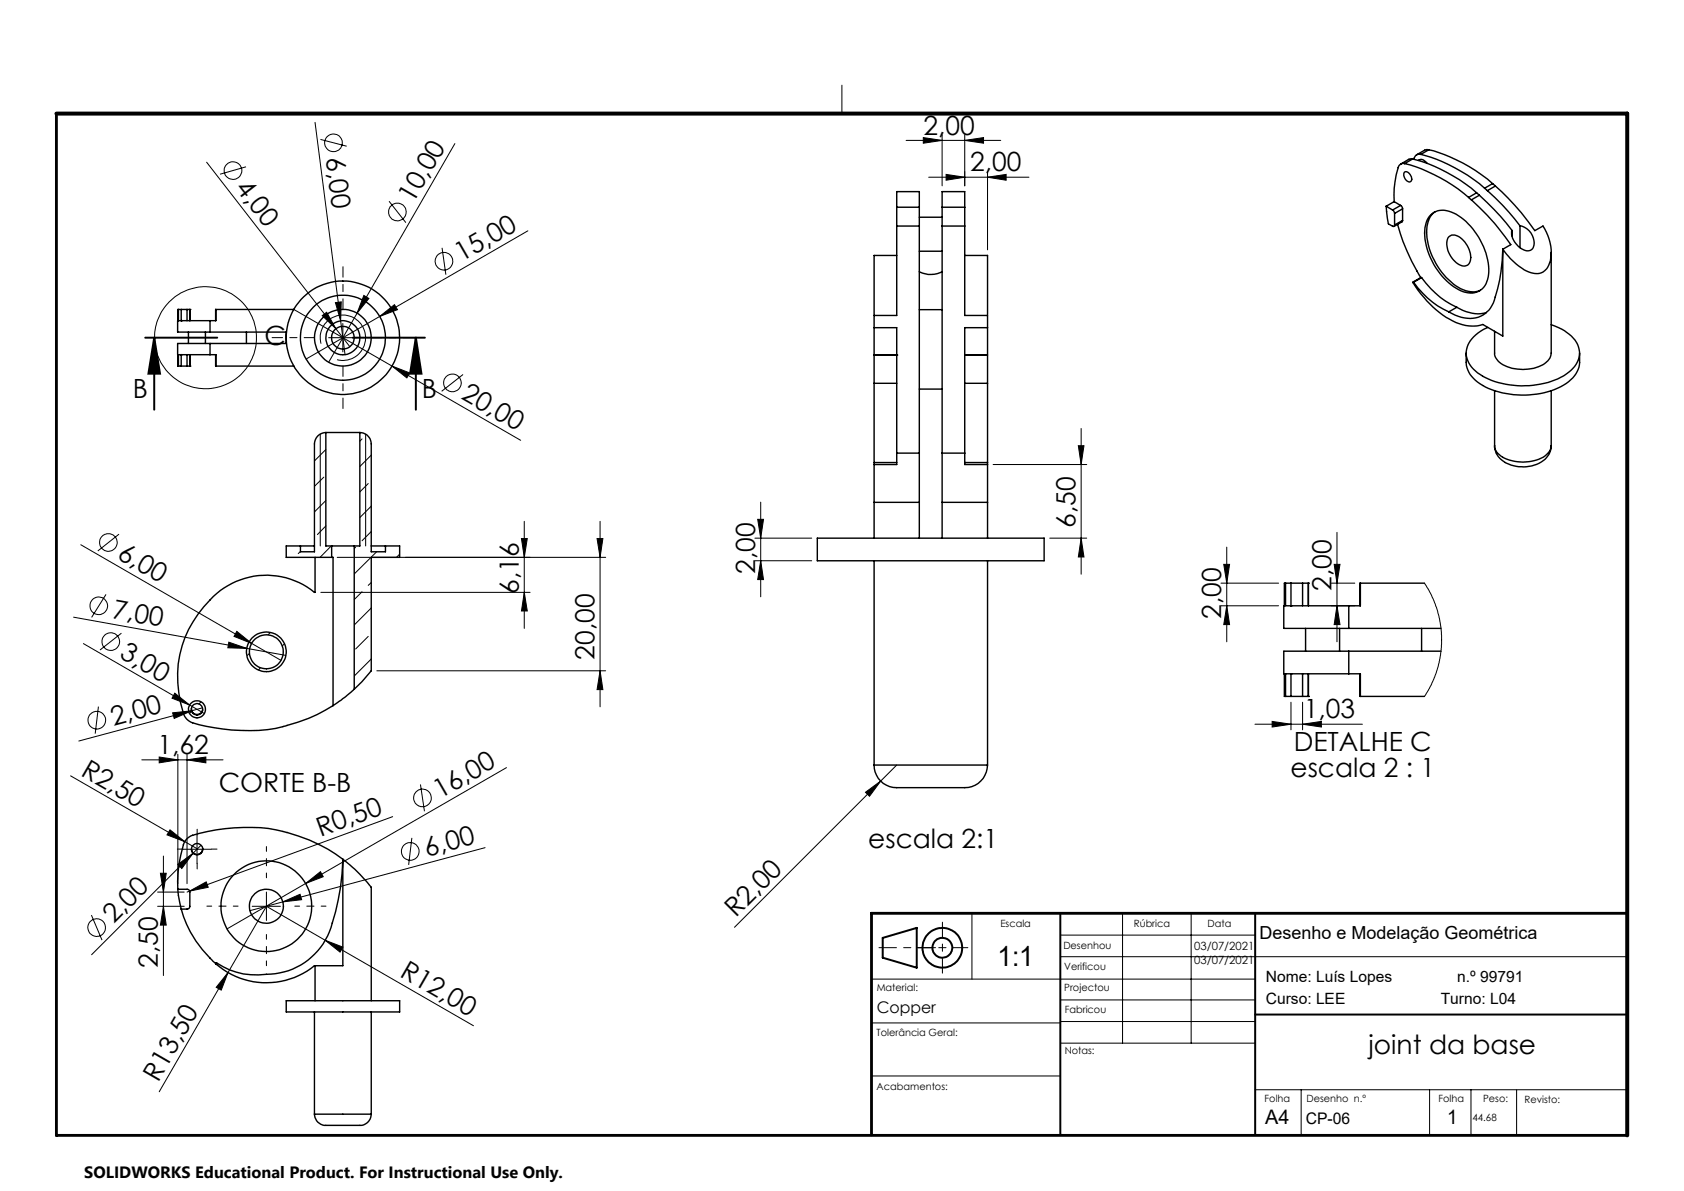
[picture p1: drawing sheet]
<svg xmlns="http://www.w3.org/2000/svg" width="297mm" height="210mm" viewBox="0 0 297 210" stroke-linecap="round" stroke-linejoin="round" font-family="sans-serif">
<g fill="none" stroke="#000" stroke-width=".18">
<path d="M148.5 15v5M36.4 28.6l22.8 29.4M43.4 29.4l-4.6 1.3M55.6 21.6l4.5 35M56.5 24.6l4.6 1.2M68.6 35.5l3 3.8M80.2 25.3l-17.2 29.9M159.8 24.8h16.7M162.8 24.3l3.4 .5-3.4 .5zM163.8 31.2h17.7M166.2 23.8v9M166.9 30.8l3.2 .4-3.2 .6z"/>
<path d="M170.1 24.8l3.4-.5v1zM170.1 23.8v9M174.2 31.2l3.2-.4v1zM174.2 30.3v13.8M51.8 54.6l40 23M56.8 55.7l.8-.6 1.6 2.9zM58 59.5h5M59.2 53.4l1-.2-.1 3.4zM59.2 58l2.5 3.1M60.1 56.6l.8 5.9M60.5 57v5M63 55.2l-5 8.7"/>
<path d="M64.2 52.1l.9 .5-2.1 2.6zM67 55.8l2.6-2.1 .5 .9zM78 43.7l.6 4.7M93.1 40.7l-39.1 22.6M56.5 76.5v19.8M56.6 60.6a4 4 0 0 1 3.5-5 4 4 0 0 1 4.4 4.3 4 4 0 0 1-5.1 3.5M57.5 79.3l-2 2M63.9 77.4l-.4 .4M64.5 76.5v19.8M69.1 64.5l3.1 1.2-.4 .9zM81.7 66l-3.8 3M190.2 78.6h1l-.5 3.3z"/>
<path d="M190.7 75.6v25.6M14.3 96.1l35.3 20.3M21 94.2l-3.7 2.9M53 97.3l-.4 .3M57.1 84.1l-1.6 1.7M57.5 88.3l-2 2M57.5 92.7l-1.5 1.6M58.4 96.3l-2 2M59.5 98.3h47.3M62.7 96.5l-.2 .2M64.9 85.3l-1.4 1.4M65.5 80.2l-2 2.1"/>
<path d="M65.5 89.2l-2 2.1M65.5 93.7l-1.6 1.6M66.4 97.3l-3.9 3.9M70.5 97.7l-.6 .6M92 95h1l-.5 3.3zM92.5 91.9v18.9M105.3 95h1l-.5 3.3zM105.8 91.9v32.7M133.1 94.9h10.1M133.1 98.9h10.1M133.6 91.6h1.1l-.5 3.3zM134.2 88.5v16.7"/>
<path d="M134.2 98.9l.5 3.3h-1.1zM175.2 81.9h16.5M185.1 94.9h6.6M190.7 94.9l.5 3.3h-1zM215.8 99.5h1.1l-.5 3.3zM216.4 96.5v16.7M235.3 99.5h1l-.5 3.3zM235.8 93.9v19.3M13 108.8l30.5 5.5M14.7 113.5l18.7 10.8M18.7 104.8l-2.5 4.1M21.4 111.6l-3.8 3"/>
<path d="M40.4 113.2l3.1 1.1-3.3-.1zM41.8 111.3l2.6 2.1-3.1-1.2zM43.5 114.3l6.9 1.3M44 115.2l-.4 .4M45.9 117.7l-.3 .4M47.7 111.5l-.4 .4M50.2 113.5l-.4 .4M56.6 104.4h36.9M63.9 104.3l-1.4 1.4M64.9 112.2l-2.2 2.2M65.5 107.2l-3 3M65.5 116.2l-3 3"/>
<path d="M65.5 102.7l-.6 .5M66.5 118.3h40.3M92.5 104.4l.5 3.3h-1zM105.8 118.3l.5 3.3h-1zM215.3 102.8h10.2M215.3 106.8h10.2M216.4 106.8l.5 3.3h-1.1zM234.8 102.8h4.1M234.8 106.8h4.1M235.8 106.8l.5 3.3h-1zM251.2 102.8l1.2 2 1 2.4 .5 1.9 .3 2.9v2.6l-.5 2.8-1.2 3.2-1.3 2.2M12.5 136.8l20.1 11.6"/>
<path d="M17.4 124.6l-.6 4.8M25 134h14.3M28.1 133.5l3.3 .5-3.3 .5zM30.4 125.7l3.4-.4-3.1 1.4zM30.8 122.2l2.6 2.1-3.1-1.2zM31.4 133v22.8M33 134l3.3-.5v1zM33 133v22.8M33.4 124.3l2.7 1.5M33.8 125.4l-.3 .3M33.8 125.3l-19.9 5.4M35.5 123.7l-.4 .4"/>
<path d="M35.7 124.8l-1.9 .5M74.2 138.3l.7 4.7M89.3 135.4l-35.4 20.4M152.6 139.7l2.7-2-1.9 2.7zM158.2 134.9l-28.7 28.6M221.3 127.7h19M224.4 127.2l3.3 .5-3.3 .5zM227.7 123.8v4.9M229.7 127.7l3.3-.5v1zM229.7 123.8v4.9M27.8 159.8h4.7M27.8 157.3h4.7"/>
<path d="M28.3 154h1l-.5 3.3zM28.8 159.8l.5 3.3h-1zM28.8 150.9v21.1M30 146.3l2.6 2.1-3.1-1.2zM31.4 152.4l2.6-1.9-1.9 2.6zM32.2 149.7h5.1M32.6 148.4l2.1 1.2M33.4 157.1l3-1.6 .3 .9zM33.4 157.1l-.4 .2M34.7 147.2v5.1M35.5 149l-19.3 19.3M44.5 159.8h5"/>
<path d="M47 157.3v5M49.9 159l3-1.3 .3 .9zM53.9 155.8l2.6-2.1 .5 .9zM53.9 155.8l-13.9 8M69.3 144l-35.9 13.1M72.6 147.7l-.5 4.8M85.5 149.5l-41.4 11.1M16.1 161.4l1.9 4.4M40.2 171.5l-1.2 3.1-.9-.5zM40.2 171.5l-12.1 21M57.4 165.8l3.1 1.2-.5 .9zM57.4 165.8l-10.4-6-6.8 11.7"/>
<path d="M57.4 165.8l26.1 15.1M153.7 172.6h67.7M171.4 161v11.6M187 164.9h34.4M187 168.7h100M187 176.3h34.4M198 161v22.9M210.1 161v22.9M153.7 189.7h33.3M153.7 180.4h33.3M187 183.9h34.4M187 180.1h34.4"/>
<path d="M221.4 192.1h65.4M229.5 192.1v8M252.1 192.1v8M259.4 192.1v8M267.5 192.1v8"/>
<circle cx="41.1" cy="30.1" r="1.55"/>
<circle cx="58.8" cy="25.2" r="1.55"/>
<circle cx="70.1" cy="37.4" r="1.54"/>
<circle cx="36.2" cy="59.5" r="9"/>
<circle cx="78.3" cy="46.1" r="1.56"/>
<circle cx="79.8" cy="67.5" r="1.55"/>
<circle cx="19.1" cy="95.7" r="1.56"/>
<circle cx="17.4" cy="106.8" r="1.56"/>
<circle cx="19.5" cy="113.1" r="1.55"/>
<circle cx="17.1" cy="127" r="1.55"/>
<circle cx="72.4" cy="150.1" r="1.56"/>
<circle cx="74.5" cy="140.7" r="1.55"/>
<circle cx="17.1" cy="163.6" r="1.57"/>
</g>
<g fill="none" stroke="#000" stroke-width=".35">
<path d="M25.6 59.5h12.7M27.2 59.5l1 6.4h-2zM27.2 59.5v12.7M62.2 59.5h12.7M73.3 59.5l1 6.4h-2zM73.3 59.5v12.7M155.7 165.4l6-1.8v7l-6-1.7zM187 161v39.1M221.4 161v39.1M221.4 178.9h65.4"/>
<circle cx="166.2" cy="167.1" r="1.75"/>
<circle cx="166.2" cy="167.1" r="3.5"/>
</g>
<path d="M161.7 167.1h9M166.2 162.6v9" fill="none" stroke="#000" stroke-width=".18" stroke-dasharray="6.3 1.3 1.3 1.3" stroke-dashoffset="3.8"/>
<path d="M165 167.1h-10" fill="none" stroke="#000" stroke-width=".18" stroke-dasharray="6.3 1.3 1.3 1.3" stroke-dashoffset="3.3"/>
<path d="M9.9 20v180.2h277.1M286.8 161h-133.1v39.1" fill="none" stroke="#000" stroke-width=".5"/>
<path d="M9.9 20h277.1v180.2" fill="none" stroke="#000" stroke-width=".7"/>
<path d="M55.5 59.5h-7.5M60.5 54.5v-7.5M65.5 59.5h7.5M60.5 64.5v7.5" fill="none" stroke="#000" stroke-width=".18" stroke-dasharray="15.2 1.3 1.3 1.3" stroke-dashoffset="13.4"/>
<path d="M42 159.8h-5.5M47 154.8v-5.5M52 159.8h5.5M47 164.8v5.5" fill="none" stroke="#000" stroke-width=".18" stroke-dasharray="15.2 1.3 1.3 1.3" stroke-dashoffset="14.4"/>
<path d="M32.3 149.7h-1M34.8 147.2v-1M34.8 152.2v1M37.3 149.7h1" fill="none" stroke="#000" stroke-width=".18" stroke-dasharray="15.2 1.3 1.3 1.3"/>
<g fill="#000">
<path d="M56.8 55.7l.8-.6 1.6 2.9zM59.2 53.4l1-.2-.1 3.4zM64.2 52.1l.9 .5-2.1 2.6zM67 55.8l2.6-2.1 .5 .9zM40.4 113.2l3.1 1.1-3.3-.1zM41.8 111.3l2.6 2.1-3.1-1.2zM30.8 122.2l2.6 2.1-3.1-1.2zM30.4 125.7l3.4-.4-3.1 1.4zM152.6 139.7l2.7-2-1.9 2.7zM30 146.3l2.6 2.1-3.1-1.2zM33.4 157.1l3-1.6 .3 .9zM31.4 152.4l2.6-1.9-1.9 2.6z"/>
<path d="M49.9 159l3-1.3 .3 .9zM53.9 155.8l2.6-2.1 .5 .9zM40.2 171.5l-1.2 3.1-.9-.5z"/>
<path d="M170.1 24.8l3.4-.5v1zM162.8 24.3l3.4 .5-3.4 .5z"/>
<path d="M166.9 30.8l3.2 .4-3.2 .6zM174.2 31.2l3.2-.4v1z"/>
<path d="M73.3 59.5l1 6.4h-2zM27.2 59.5l1 6.4h-2z"/>
<path d="M92 95h1l-.5 3.3zM92.5 104.4l.5 3.3h-1z"/>
<path d="M190.2 78.6h1l-.5 3.3zM190.7 94.9l.5 3.3h-1zM133.6 91.6h1.1l-.5 3.3zM134.2 98.9l.5 3.3h-1.1z"/>
<path d="M105.8 118.3l.5 3.3h-1zM105.3 95h1l-.5 3.3z"/>
<path d="M215.8 99.5h1.1l-.5 3.3zM216.4 106.8l.5 3.3h-1.1z"/>
<path d="M235.3 99.5h1l-.5 3.3zM235.8 106.8l.5 3.3h-1z"/>
<path d="M33 134l3.3-.5v1zM28.1 133.5l3.3 .5-3.3 .5z"/>
<path d="M224.4 127.2l3.3 .5-3.3 .5zM229.7 127.7l3.3-.5v1z"/>
<path d="M28.8 159.8l.5 3.3h-1zM28.3 154h1l-.5 3.3z"/>
<path d="M57.4 165.8l2.6 2.1 .5-.9zM69.1 64.5l2.7 2.1 .4-.9z"/>
</g>
<g fill="none" stroke="#000" stroke-width=".25">
<path d="M158.2 39.9v15.7h-4v2.2M158.2 36.5v3.4M158.2 36.5v-2.7h3.9v2.7M158.2 39.9h3.9M158.2 36.5h3.9M162.1 39.9v40M162.1 36.5v3.4M162.1 38.3h4.1M166.2 39.9v40M166.2 36.5v3.4M166.2 36.5v-2.7h3.9v2.7M166.2 39.9h3.9"/>
<path d="M166.2 36.5h3.9M170.1 39.9v15.7h4.1v2.2M170.1 36.5v3.4M244.5 36.4l.4 3.1 .7 .4a.21 .21 0 0 0 .3 0 .21 .21 0 0 0 .1-.2M244.5 36.4l1.1 .6M245.6 37l.2 .2 .2 .4M245.9 35.6l1.1 .6M245.9 35.6l-1.4 .8M246 37.6v2.1M246.5 39.5a38.4 38.4 0 0 0 3.9 9.2l.2 .3M247 36.2l.3 .4 .1 .2M247 36.2l-1.4 .8"/>
<path d="M247.4 38.9l-.1 .2-1.4 .8M247.4 36.8v2.1M247.4 36.8l-1.4 .8M247.4 38.9l-1.4 .8M247.7 28.8a.92 .92 0 0 0-1.1 .8 17.1 17.1 0 0 0-.7 6M247.7 28.8a28.7 28.7 0 0 1 11.3 6M247.7 30.3a1.15 1.15 0 0 1 1.1 1.7 1.05 1.05 0 0 1-1.2-1.2zM249.1 28a27.8 27.8 0 0 1 11.3 6M249.1 28h-.5l-1.6 1M249.1 28l-1.4 .8M250.2 28.3a1.1 1.1 0 0 1 1.5 .5M250.6 27.2a.95 .95 0 0 0-1.3 .9"/>
<path d="M250.6 27.2a28 28 0 0 1 11.2 6M252 26.4a28 28 0 0 1 11.2 6M252 26.4l-.8 .1-1.4 .8M252 26.4l-1.4 .8M252.3 37.9a3.3 3.3 0 0 1 4.1-.3 12.1 12.1 0 0 1 6.1 10.8 3.2 3.2 0 0 1-3.1 3.3 8 8 0 0 1-5.5-3.6 11 11 0 0 1-2.5-8.4l.4-1.2zM253.1 37.4a4.7 4.7 0 0 0-1.4 4.5 12.2 12.2 0 0 0 6.3 9.2 3.7 3.7 0 0 0 3.1 .1M259 34.8l.5 .4M259.5 35.2a41.9 41.9 0 0 1 7 7.9l-1.5 .8M260.4 34l.5 .4M260.4 34l-1.4 .8M260.9 34.4l1.4 1.3a37.9 37.9 0 0 1 4.4 4.9M260.9 34.4l-1.4 .8"/>
<path d="M261.8 33.2l.5 .4M262.3 33.6a40.7 40.7 0 0 1 5.8 6.2M263.2 32.4l.5 .4M263.2 32.4l-1.4 .8M263.7 32.8l1.2 1a45.8 45.8 0 0 1 5.8 6.9l1.4-.8a7.4 7.4 0 0 1 .9 7.2 2.42 2.42 0 0 1-3.3 .9 11.4 11.4 0 0 1-4.7-4.1M263.7 32.8l-1.4 .8M268.1 39.8a2.96 2.96 0 0 1 2.2 4 1.45 1.45 0 0 1-2 0 3.1 3.1 0 0 1-1.6-3.2M268.1 39.8v3.9M31.5 54.6h-.1l-.1 4h5.7M31.5 54.6v1.9h.5M31.5 54.6h.5M32 56.5h.1"/>
<path d="M32 56.5h5M32 54.6v1.9M32 54.6h1M33 54.6h.5M33 54.6v1.9M33.2 58.6v2M33.5 54.6h.1M33.5 54.6v1.9M36.2 58.6v2M37 58.6h13.5M37 56.5v2.1M38 54.6l.1 1.9h-1.1"/>
<path d="M38 54.6h.1M38.1 54.6h13.7M43.5 58.6v2M50.5 58.6v2M154.2 57.8h4v4.8M154.2 57.8v4.8h4M158.2 45h-4v10.5M162.1 47.9a4.2 4.2 0 0 0 4.1 0M162.1 54.6h4.1M162.1 44.3h4.1M170.1 45h4.1v10.5M174.2 57.8h-4.1v4.8"/>
<path d="M174.2 57.8v4.8h-4.1M249.3 49.8a15.4 15.4 0 0 0 6.2 5.2M250.7 49a16 16 0 0 0 6.2 5.2M250.7 49l-1.5 .7M250.7 49l-1.4 .8M255.5 41.8a1.65 1.65 0 0 1 2.4 .4 3.9 3.9 0 0 1 1.2 4.3 1.52 1.52 0 0 1-2.3-.2 3.8 3.8 0 0 1-1.3-4.5zM256.9 54.2a6.4 6.4 0 0 0 5.2 .9M256.9 54.2l-1.4 .8M265 43.9a26.1 26.1 0 0 1-1.9 10 4.6 4.6 0 0 1-5.9 1.9l-1.7-.8M265 43.9v15.4l-3.5-2.1a7.5 7.5 0 0 1-6.5-1.3 19.7 19.7 0 0 1-5.8-6.2l.1 .1M266.7 40.6v1M273.6 44.5v17.8a2.91 2.91 0 0 1-2.2 2.4 7.6 7.6 0 0 1-7-.8l-.6-.8-.2-.6v-4.1"/>
<path d="M273.6 57.2a8 8 0 0 1 4.6 3.5 3.9 3.9 0 0 1-1.6 4.9 14.3 14.3 0 0 1-10.3 2.3 10.1 10.1 0 0 1-7-3.6 3.8 3.8 0 0 1 1-5.3l1.3-.9 .8-.4M31.5 64.5h.5M32 62.5h.1M32 62.5h-.5v2M32 62.5h5M32 62.5v2M32 64.5h1M33 64.5h.5M33 62.5v2M33.5 64.5h.1M33.5 62.5v2M37 62.5h1.1l-.1 2"/>
<path d="M37 60.6h13.5M37 60.6h-5.7l.1 3.9h.1M37 60.6v1.9M38 64.5h.1M38.1 64.5h13.7M57.5 76.3a2.05 2.05 0 0 0-2 2v19h-2.5v-1M57.5 76.3h6M57.5 76.3v20h1M63.5 76.3a2.05 2.05 0 0 1 2 2v19h2.5v-1M63.5 76.3v20h-1M154.2 67.6v14M154.2 62.7v4.9"/>
<path d="M154.2 67.6h4M158.2 62.6v17.3M158.2 62.6h.1M158.2 79.9v2h-4M158.2 79.9h3.9M162.1 79.9v8.7M162.1 68.6h4.1M166.2 79.9v8.7M166.2 79.9h3.9M170.1 62.6h.1M170.1 62.6v17.3M170.1 79.9v2h4.1"/>
<path d="M170.1 67.6h4.1M174.2 67.6v14M174.2 62.7v4.9M258.6 62.3v1.6a4.9 4.9 0 0 0 2.9 4.1 15.4 15.4 0 0 0 14.7-.4 4.8 4.8 0 0 0 2.4-3.7v-1.6M263.6 78.6a3.8 3.8 0 0 0 3.3 3.5 5.8 5.8 0 0 0 6.3-2l.3-.7 .1-.8M263.6 78.6a3 3 0 0 0 2.6 2.5 7.5 7.5 0 0 0 6.5-.9l.7-.8 .2-.8M263.6 68.9v9.7M273.6 68.9v9.7M53 96.3h2.5M53 96.3h-2.5v2h8M55.6 98.3v6.1a13.7 13.7 0 0 0-19.7 2.6 18.9 18.9 0 0 0-3.3 19.4l.6 .6a4 4 0 0 0 2 .8 31.4 31.4 0 0 0 15 .2h.1a32 32 0 0 0 8.4-3.6M58.5 96.3h4"/>
<path d="M58.5 98.3h.2v26.1M58.5 96.3v2M62.5 96.3v25.2M65.5 96.3h2.5M68 96.3h2.5v2h-5v20l-1.6 1.9-1.4 1.3M144.1 94.9h40.1v4h-40.1zM154.2 81.9v6.7M154.2 81.6v.3M154.2 88.6h7.9M154.2 81.6h4M154.2 88.6v6.3M154.2 98.9v36"/>
<path d="M162.1 88.6v6.3M166.2 88.6h8M166.2 88.6v6.3M170.1 81.6h4.1M174.2 81.9v6.7M174.2 81.6v.3M174.2 88.6v6.3M174.2 98.9v36M226.4 114.8v4M226.4 118.8l.1 4h.2M226.4 114.8h11.5M226.4 110.8h11.5"/>
<path d="M226.7 102.8h-.2l-.1 8M226.7 102.8v4h1M226.7 102.8h1M227.7 118.8h.1M227.7 118.8h-1v4M227.7 118.8h10.2M227.7 106.8h.1M227.7 106.8h10.2M227.7 102.8v4M227.7 118.8v4M227.7 102.8h2M229.7 102.8h1.1"/>
<path d="M229.7 102.8v4M229.7 118.8v4M230.3 110.8v4M230.8 102.8h.1M230.8 102.8v4M230.8 118.8v4M236.3 110.8v4M237.9 110.8h16.2M237.9 118.8h2v4M237.9 114.8h16.2M237.9 106.8v4M237.9 114.8v4"/>
<path d="M239.9 118.8v4M239.9 102.8v4h-2M239.9 102.8h11.3M239.9 102.8v4M250.7 110.8v4M33.8 124.9a1 1 0 0 0 .8 1.1 1 1 0 0 0 1.1-.8M62.5 121.5l-1.6 1.4-2.2 1.5M154.2 134.9a4.1 4.1 0 0 0 4.7 4h9.8a7.7 7.7 0 0 0 3.3-.4 4 4 0 0 0 2.2-3.6M154.2 134.9h20M226.7 122.8h1M227.7 122.8h2M229.7 122.8h1.1"/>
<path d="M230.8 122.8h.1M239.9 122.8h11.3M31.4 156.8h1.6a.48 .48 0 0 1 .5 .5v2.5a.48 .48 0 0 1-.5 .5h-1M31.4 156.8l.6 3.5M35.7 149.6a1 1 0 0 1-.8 1.1 1 1 0 0 1-1.1-.9M60.5 151.5a38.5 38.5 0 0 1-2.7 13.5 12 12 0 0 1-10.8 6.8 13.1 13.1 0 0 1-8.9-2v.2M60.5 151.5v18.8h-5a13.6 13.6 0 0 1-17.4-.3M60.5 151.5a29.2 29.2 0 0 1 5 4.9v20.1M60.5 151.5a28.9 28.9 0 0 0-23.8-4.9 8.8 8.8 0 0 0-3.3 .9l-.5 .4-.4 .8a21.4 21.4 0 0 0-1.1 8.1M32 160.3a20.8 20.8 0 0 0 6 9.5l.1 .2M50.5 176.5h20v1.9h-20zM55.5 178.4v18.1"/>
<path d="M55.6 170.3v6.2M65.5 178.4v18.1M55.5 196.5a2.21 2.21 0 0 0 2.7 1.9h4.7a2.1 2.1 0 0 0 2.6-1.9M55.5 196.5h10"/>
<circle cx="60.5" cy="59.6" r="5"/>
<circle cx="60.5" cy="59.6" r="10"/>
<circle cx="60.5" cy="59.6" r="7.5"/>
<circle cx="60.5" cy="59.5" r="3"/>
<circle cx="60.5" cy="59.6" r="1.99"/>
<circle cx="47" cy="114.9" r="3.5"/>
<circle cx="47" cy="114.9" r="2.99"/>
<circle cx="34.7" cy="125.1" r="1.01"/>
<circle cx="34.7" cy="125.1" r="1.5"/>
<circle cx="34.8" cy="149.7" r="1"/>
<circle cx="47" cy="159.8" r="8"/>
<circle cx="47" cy="159.8" r="3"/>
</g>
<text font-size="4.9" x="175.9" y="170.4">1:1</text>
<g font-size="4.7">
<text x="162.9" y="23.7">2,00</text>
<text x="57.5" y="27.9" transform="rotate(83 57.5 27.9)">6,00</text>
<text x="41.3" y="33.1" transform="rotate(52 41.3 33.1)">4,00</text>
<text x="72.9" y="36" transform="rotate(-60 72.9 36)">10,00</text>
<text x="171.1" y="30.2">2,00</text>
<text x="81.4" y="46.2" transform="rotate(-30 81.4 46.2)">15,00</text>
<text x="46.6" y="60.8">C</text>
<text x="23.4" y="70.2">B</text>
<text x="74.4" y="70.2">B</text>
<text x="81.2" y="70.3" transform="rotate(30 81.2 70.3)">20,00</text>
<text x="189.7" y="93.1" transform="rotate(-90 189.7 93.1)">6,50</text>
<text x="20.5" y="98.4" transform="rotate(30 20.5 98.4)">6,00</text>
<text x="133.2" y="101.2" transform="rotate(-90 133.2 101.2)">2,00</text>
<text x="91.5" y="104.7" transform="rotate(-90 91.5 104.7)">6,16</text>
<text x="234.8" y="104.2" transform="rotate(-90 234.8 104.2)">2,00</text>
<text x="19.7" y="108.9" transform="rotate(10 19.7 108.9)">7,00</text>
<text x="215.4" y="109.1" transform="rotate(-90 215.4 109.1)">2,00</text>
<text x="20.9" y="115.9" transform="rotate(30 20.9 115.9)">3,00</text>
<text x="104.8" y="116.3" transform="rotate(-90 104.8 116.3)">20,00</text>
<text x="20" y="128" transform="rotate(-15 20 128)">2,00</text>
<text x="230" y="126.7">1,03</text>
<text x="14.1" y="136.6" transform="rotate(30 14.1 136.6)">R2,50</text>
<text x="27.8" y="133">1,62</text>
<text x="227.6" y="137">escala 2 : 1</text>
<text x="228.2" y="132.5">DETALHE C</text>
<text x="38.6" y="139.6">CORTE B-B</text>
<text x="77.6" y="140.9" transform="rotate(-30 77.6 140.9)">16,00</text>
<text x="56.5" y="147.6" transform="rotate(-20 56.5 147.6)">R0,50</text>
<text x="153.1" y="149.5">escala 2:1</text>
<text x="75.3" y="151.1" transform="rotate(-15 75.3 151.1)">6,00</text>
<text x="129.8" y="161.9" transform="rotate(-45 129.8 161.9)">R2,00</text>
<text x="20.1" y="162.9" transform="rotate(-45 20.1 162.9)">2,00</text>
<text x="27.8" y="170.7" transform="rotate(-90 27.8 170.7)">2,50</text>
<text x="70.4" y="172.1" transform="rotate(30 70.4 172.1)">R12,00</text>
<text x="241.4" y="185.9">joint da base</text>
<text x="27.9" y="190.9" transform="rotate(-60 27.9 190.9)">R13,50</text>
</g>
<g font-size="3.5">
<text x="223.1" y="198.2">A4</text>
<text x="255.2" y="198.2">1</text>
</g>
<text font-size="3.2" x="222.1" y="165.6">Desenho e Modelação Geométrica</text>
<text font-size="2.9" x="14.9" y="207.6">SOLIDWORKS Educational Product. For Instructional Use Only.</text>
<g font-size="2.8">
<text x="154.6" y="178.7">Copper</text>
<text x="230.3" y="198.2">CP-06</text>
</g>
<g font-size="2.7">
<text x="223.2" y="173.2">Nome: Luís Lopes</text>
<text x="257" y="173.2">n.º 99791</text>
<text x="223.2" y="177">Curso: LEE</text>
<text x="254.1" y="177">Turno: L04</text>
</g>
<g font-size="2">
<text x="210.6" y="167.5">03/07/2021</text>
<text x="210.6" y="170">03/07/2021</text>
</g>
<g font-size="1.8">
<text x="176.4" y="163.5">Escala</text>
<text x="187.5" y="167.3">Desenhou</text>
<text x="200" y="163.4">Rúbrica</text>
<text x="213" y="163.4">Data</text>
<text x="187.7" y="171.1">Verificou</text>
<text x="154.6" y="174.8">Material:</text>
<text x="187.7" y="174.8">Projectou</text>
<text x="187.8" y="178.6">Fabricou</text>
<text x="154.6" y="182.6">Tolerância Geral:</text>
<text x="187.8" y="185.9">Notas:</text>
<text x="154.6" y="192.3">Acabamentos:</text>
<text x="223" y="194.4">Folha</text>
<text x="230.4" y="194.4">Desenho n.º</text>
<text x="253.7" y="194.4">Folha</text>
<text x="259.7" y="197.7">44.68</text>
<text x="261.6" y="194.4">Peso:</text>
<text x="268.9" y="194.4">Revisto:</text>
</g>
</svg>
